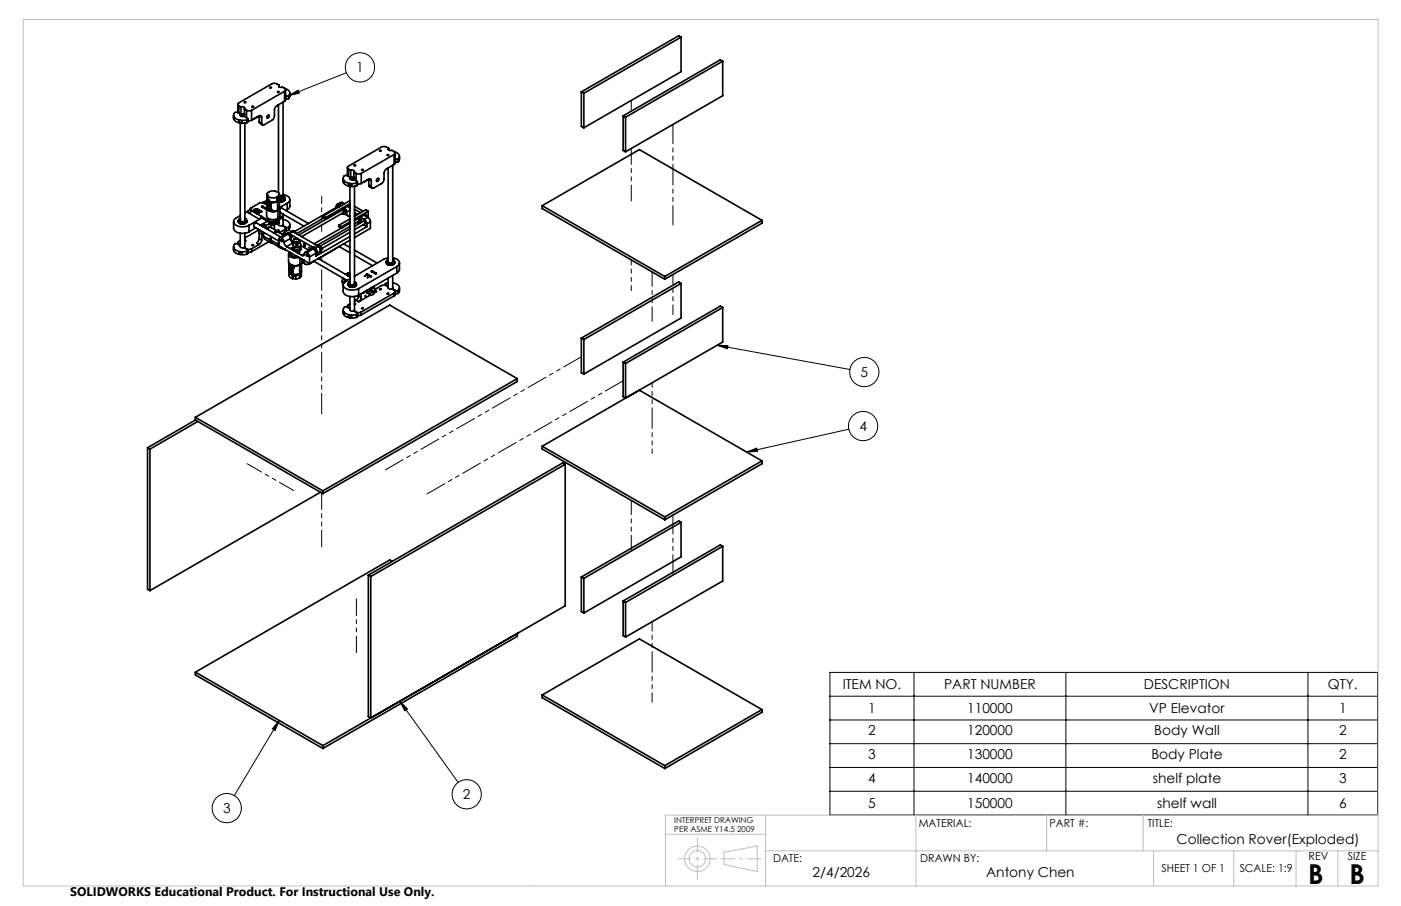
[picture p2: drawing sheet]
<svg xmlns="http://www.w3.org/2000/svg" width="432mm" height="279mm" viewBox="0 0 432 279" stroke-linecap="round" stroke-linejoin="round" font-family="sans-serif">
<g fill="none" stroke="#000" stroke-width=".51">
<path d="M209.9 11.5v10.6l-29.9 17.3M209.9 11.5l-29.9 17.3M209.9 11.5l-.7-.5-30 17.3M222.7 18.9l-.7-.4-29.9 17.2M222.7 18.9v10.6l-29.9 17.3M222.7 18.9l-29.9 17.3M72 35.5v.9a2.94 2.94 0 0 0 3.8 1.5l.3-.1M72 35.9l.2 .9zM73.3 32.2v2.5M73.6 32.6l.7 .4M73.6 32.6v2.3M73.7 37.2h.1a.45 .45 0 0 1 .6 0 .45 .45 0 0 1 0 .7 .5 .5 0 0 1-.6-.1 .5 .5 0 0 1-.1-.6z"/>
<path d="M74 38v29.9M74.2 35.2a.57 .57 0 0 0 .3 .8 .57 .57 0 0 0 .7-.2l1.2 .7-.3 .4M74.2 35.2l-1-.5a.99 .99 0 0 0-1.3 .7 .99 .99 0 0 0 .8 1.2l1.8 .5 1.6-.2M74.2 35.2v.1M74.3 35.2l-.3 .3M74.3 35.2h.1M74.3 33l.5-.1a.43 .43 0 0 1 .5 .1 .43 .43 0 0 1 0 .6M74.3 33v2.2M75.2 35.2h.1M75.2 35.2l-.5-.1a.45 .45 0 0 0-.6 .5 .45 .45 0 0 0 .7 .3l.4-.1M75.2 35.8h.1M75.3 33.6l.7 .4"/>
<path d="M75.3 33.6v2.3M75.3 35.7l-.1 .1M75.5 38v29.9M76 34l.6 .2 .9-.2M76 34v2.3M76.1 36.9v.9M76.4 36.6v.9l-.3 .3M77.5 37.1l-1.1 .1M77.5 34v3.1M78.3 36.7h.1M79.9 35.7a.48 .48 0 0 1 .5 0 .48 .48 0 0 1 .2 .5M79.9 37.6l.1 .4 .9 .5"/>
<path d="M79.9 35.7v1.9M79.9 35.7l-2.4 1.4M79.9 35.7l.7 .5M79.9 37.6l.7 .4M79.9 35.7l-1.6 1M80.6 36.2v1.8M82.6 35.5a.46 .46 0 0 1 .5 .5 .46 .46 0 0 1-.5 .4 .46 .46 0 0 1-.5-.4 .46 .46 0 0 1 .5-.5zM85.8 32.3v27.1M86 26.3a.57 .57 0 0 0 .2 .7 .57 .57 0 0 0 .8-.2l.7 .4a.49 .49 0 0 1 .3 .5 .49 .49 0 0 1-.3 .5M86 26.3l-1-.6-1.3 .2-10.1 5.8a.49 .49 0 0 0-.3 .5 .49 .49 0 0 0 .3 .4M86 26.3v.5M87.2 31.5v29.7l-.5 .4"/>
<path d="M87.7 31.2l-2.3 1.4-.6 .6-.2 .5-.1 2.4-.4 .8-2.6 1.6a.49 .49 0 0 1-.6 0 .49 .49 0 0 1-.3-.5M87.7 28.2l-10.2 5.8M87.7 28.2v3M87.7 27.3h.1a1.39 1.39 0 0 1 1.3 .7 1.39 1.39 0 0 1-.1 1.5M88 27.7v3.1l-.3 .4M88 29.5l.1 .1M88 30.4l.1 .1M88.1 29.6v.9M89 29.5l-.9 .1M89 30.4l-.9 .1M89 29.5v.9M89.3 28.7v1.1l-.3 .6"/>
<path d="M179.2 28.3v10.7l.8 .4M179.2 28.3l.8 .5M180 28.8v10.6M192.1 35.7v10.7l.7 .4M192.1 35.7l.7 .5M192.8 36.2v10.6M82.3 59.9l.2 .3a.6 .6 0 0 0 .8 .7l1.3 .1 .8-.2M82.3 59.9v4.2a2.26 2.26 0 0 0 3.2 .7M82.4 59.9l.1 1.7M84.8 58.9a2.04 2.04 0 0 0-2.5 1M84.8 58.9v.1a1.33 1.33 0 0 1 1.2 1.2v.1M84.8 58.9v.1"/>
<path d="M86.1 59.9v.9M105.8 55v.9a2.89 2.89 0 0 0 3.8 1.5l.3-.1M105.8 55.4l.1 .9zM107.1 51.7v2.5M107.4 52.1l.7 .4M107.4 52.1v2.3M107.5 56.7a.45 .45 0 0 1 .7 0 .45 .45 0 0 1-.2 .7l-.6-.3zM107.8 57.5v30M108 54.8l-1-.6a1.01 1.01 0 0 0-1.3 .6 1.01 1.01 0 0 0 .8 1.3l1.7 .5 1.7-.2M108 54.8a.48 .48 0 0 0 .1 .6 .48 .48 0 0 0 .6 0l.3-.1M108.1 54.8h.1M108.1 54.8a.43 .43 0 0 0-.1 .5 .43 .43 0 0 0 .6 .1l.5-.2"/>
<path d="M108.1 54.8h.9M108.1 54.8l-.3 .2M108.1 52.5l.5-.1a.43 .43 0 0 1 .5 .2 .43 .43 0 0 1 0 .5M108.1 52.5v2.2M108.4 54.9a.25 .25 0 0 1 .3-.1 .25 .25 0 0 1 .1 .3h-.4zM109 55.3l1.1 .7-.2 .4M109 54.8h.1M109.1 55.3l-.1 .1M109.1 53.1l.6 .4M109.1 53.1v2.3M109.3 57.5v30M109.7 53.5l.9 .2 .7-.2"/>
<path d="M109.7 53.5v2.3M109.9 56.4v.9M110.2 56.1v1l-.3 .2M111.3 56.6l-1.1 .1M111.3 53.5v3.1M113.7 55.2a.47 .47 0 0 1 .5 0 .47 .47 0 0 1 .2 .5M113.7 57l.2 .6 .8 .4M113.7 55.2l-2.4 1.4M113.7 55.2l.7 .5M113.7 57l.7 .5M113.7 55.2v1.8M113.7 55.2l-1.7 1"/>
<path d="M114.4 55.7v1.8M116.3 55.1a.36 .36 0 0 1 .6 .1 .36 .36 0 0 1-.3 .5l-.1 .1a.28 .28 0 0 1-.4 .2 .28 .28 0 0 1-.1-.4zM119.6 51.8v28.8M119.8 45.8l-1.1-.6-1.2 .2-10.1 5.8a.47 .47 0 0 0-.3 .5 .47 .47 0 0 0 .3 .4M119.8 45.8a.48 .48 0 0 0 0 .6 .48 .48 0 0 0 .7 0h.3l.7 .3a.47 .47 0 0 1 .3 .5 .47 .47 0 0 1-.3 .5M119.8 45.8v.5M121 51v29.8M121.5 50.7l-2.8 1.8-.3 .9-.1 2.2-.4 .8-2.7 1.6a.47 .47 0 0 1-.5 0 .47 .47 0 0 1-.3-.5M121.5 47.7l-10.2 5.8M121.5 47.7v3M121.5 46.7l.1 .1a1.39 1.39 0 0 1 1.3 .7 1.39 1.39 0 0 1-.1 1.5M121.8 47.2v3.1l-.3 .4"/>
<path d="M121.8 49l.1 .1M121.8 49.9l.1 .1M121.9 49.1v.9M122.8 49l-.9 .1M122.8 49.9l-.9 .1M122.8 49v.9M123.1 48.2v1.2l-.3 .5M72 68.4v2a3.1 3.1 0 0 0 4.2 1.4l.5-.3M72 76.1v.9a2.71 2.71 0 0 0 3.5 1.5l.6-.1M72 76.4l.2 1zM73.3 74.9v.3M73.4 68.3l.6 .7"/>
<path d="M73.5 68a.59 .59 0 0 0 .5 .9M73.5 67.9a1.32 1.32 0 0 0 1.1 1.1 1.32 1.32 0 0 0 1.4-.7v-.4M73.6 75.4l.4 .2M73.6 75.4v.1M73.7 77.8a.46 .46 0 0 1 .6-.1 .46 .46 0 0 1 .1 .7 .49 .49 0 0 1-.6-.1 .49 .49 0 0 1-.1-.5zM73.9 67.5h.1M73.9 67.5a.66 .66 0 0 0-.3 .8 .66 .66 0 0 0 .8 .4h.7a.67 .67 0 0 0 .8-.4 .67 .67 0 0 0-.3-.8M74 66.5l-1.2 .7a1.32 1.32 0 0 0-.8 1.5 1.32 1.32 0 0 0 1.3 1l1.6 .3 1.8-.5M74 71.9v4.2l.4 .3h.8l1 .5 .2 .3-.3 .3M74 75.7l-.8-.5a.99 .99 0 0 0-1.3 .7 .99 .99 0 0 0 .8 1.2l2.1 .6 1.3-.2M74 74.2l-.4 .2a.49 .49 0 0 0-.3 .5 .49 .49 0 0 0 .3 .5M74 67.4a.61 .61 0 0 0-.4 .7 .61 .61 0 0 0 .7 .5h.4a.83 .83 0 0 0 .9-.1 .83 .83 0 0 0 .2-.9l-.3-.2"/>
<path d="M74 67.8v.2M74 68.9v.1M74 68.8v.1M75.3 76.3v.1M75.3 76.3l.7 .4M75.5 71.9l-.2 4.4M75.5 74.1l.3 .1-.3 .2M75.5 67.8a.74 .74 0 0 1-.7 .6 .74 .74 0 0 1-.8-.4M75.6 67.5h.1M75.6 68.8l-.7 .2-.9-.1M76 76.7l.6 .2 .9-.2M76 68v.3"/>
<path d="M76 76.7v.1M76.1 68.3l-.6 .6h-1.5M76.1 77.5v.9M76.3 65.2l.5 .6M76.3 65.2l-.8 .5M76.4 77.2v.9l-.3 .3M76.7 69.5v2M76.8 65.8l3.2 1.8M77.3 64.2h.1M77.3 64.2l-1 1M77.5 64.9l-.7 .9M77.5 64.9l3.1 1.9"/>
<path d="M77.5 77.6l-1.1 .2M77.5 76.7v.9M77.6 75.6l.4-.1 .2 .2-.3 .1zM78.2 64.7l.2 .7M78.4 64.9l.8 .5M78.4 64.9v.5M78.4 65.4l.3 .1M78.6 64.7l.2 .1zM78.7 65.5l.5 .3M78.8 65.4l-.1 .1M78.8 70.3l-2.1 1.2M79 64.6l.9 .5a.4 .4 0 0 1-.3 .4 .4 .4 0 0 1-.4-.1"/>
<path d="M79 64.6h-.7l.1 .3M79.2 65.4v.4M79.4 70.6l.4 .6M79.4 64.5l-.3 .1M79.4 64.5l1.2 .7M79.4 64.5v.3M79.6 70.7l.4 .5M79.6 71l-4.1 2.4M79.9 73.6l-.2 .7-.6 .6 .8 .5M79.9 71.8v1.8M79.9 71.8l.7 .4M79.9 75.4l-2.4 1.3"/>
<path d="M79.9 73.6l.7 .4M80 67.6l-3.3 1.9M80.1 71l-.2 .8M80.6 65.2l-.2 .2-.5-.2-.1 .6h-.6M80.6 65.2v.2M80.6 66.8l-.6 .8M80.6 74l-.1 .6-.6 .8M80.6 66.8v.4l2.4 1.4M80.6 72.2v1.8M80.6 66.8l2.4 1.3M80.9 69.8a.8 .8 0 0 1 1.1-.2h-.4l-.5 .4M80.9 71.4l-.3 .8"/>
<path d="M81 63.6l-.4 .1 1.6 .8M81 63.6l1.2 .7M81 63.6v.4M81 69l.3 .5-.5-.2-.5 .2M81 69h.1M81.1 62.4l1 .4M81.1 62.4l-.2 .1M81.2 72.8l.4 1 2.1 1.2M81.2 72.8l2.1 1.2M81.4 71.8l-.2 1M82.1 62.8l-.4 .1M82.1 62.8h.2"/>
<path d="M82.2 64.1v2.4a2.35 2.35 0 0 0 3.5 .9M82.2 70.6a1.24 1.24 0 0 1 1.4-.4l2.1 1.2M82.3 64.1a2.27 2.27 0 0 0 3.2 .8M82.3 63.1l-1.2-.6h-.9l-2.7 1.5a.49 .49 0 0 0-.3 .5 .49 .49 0 0 0 .3 .4M82.3 63.7a1.27 1.27 0 0 0 1.4 1.6l2-.3M82.3 61.8l-1.2 .6M82.3 61.1a1.8 1.8 0 0 0 2.8 1.2l.4-.2a2.2 2.2 0 0 1-3.2-.8zM82.3 61.5h.1M82.4 61.5h.1M82.4 63.5l.1 .2M82.4 63.5v-1.5l1.1 .7v1.5M82.4 64v.1"/>
<path d="M82.4 64.1v.1M82.4 64.1h.1M82.4 63.5h.1M82.4 64h.1M82.4 64.2h.1M82.4 60.7l.1 .6M82.4 63.9v.1M82.4 60.8l.1 .3M82.4 63.9h.1M82.4 63.7v.1M82.4 63.7v.4M82.4 68.2l-2.1 1.3"/>
<path d="M82.4 63.7l.1 .2M82.4 63.7h.1M82.4 63.7v.3M82.4 64.2v.1M82.4 64.3h.1M82.4 63.8l.1 .1M82.4 63.8h.1M82.4 64.2l.1 .1M82.5 61.6h.1M82.5 62.8l.1 .4M82.5 62.8h.2M82.5 64.2l-.1 .1"/>
<path d="M82.5 64.2v.1M82.5 64.3h.1M82.5 61.3h.1M82.5 63.9h.1M82.5 64.2h.1M82.5 61.7l1.3 .6 1.5-.2M82.5 61.7h.1M82.5 63.9l-.1 .1M82.5 64.1h.1M82.5 64.1l.1 .2M82.5 64.3v.1M82.5 64.4h.1"/>
<path d="M82.5 64h.1M82.5 61.6v.1M82.5 63.7h.2M82.5 64.4l.1 .1M82.5 64.3l.1 .1M82.5 63.7h.1M82.6 64.1h.1M82.6 64.3v.2M82.6 64.3h.1M82.6 64.1v.1M82.6 64.2h.1M82.6 63.2l.2 .1-.1 .4"/>
<path d="M82.6 64l-.1 .1M82.6 64l.1 .2M82.6 64.5h.1M82.6 63.2h.1M82.6 64.1l.1 .1M82.7 64.4h.1M82.7 64.6h.1M82.7 63.7h.1M82.7 64.2h.1M82.7 64.2h-.1M82.7 64.5v.1M82.7 64.5h.1"/>
<path d="M82.7 64.4v.2M82.7 64.2l-.1 .1M82.7 64.4v.1M82.7 62.5v.3M82.7 62.5l.2 .4M82.7 64.3l.1 .1M82.7 64.3l.1-.3v.6M82.7 64.5l.1 .1M82.7 62.5h.1M82.8 64.5h.1M82.8 64.5v.1M82.8 64.5h-.1"/>
<path d="M82.8 64.6h.1M82.8 64.3l.3 .1M82.8 64.3h.1M82.8 64.3l.2 .2M82.9 64.6v.1M82.9 64.2v.1M82.9 64.3l.1 .2M82.9 64.6h.1M82.9 64.3h-.2M82.9 64.3l.1 .1M82.9 64.3h.1M82.9 62.9l.4 .2"/>
<path d="M82.9 62.9h.1M82.9 74.5l-5.4 3.1M83 63.9l.2 .2M83 64.6h.1M83 64.7h.1M83 63.9h.1M83 64.5h.1M83 64.3v.1M83 64.4h.1M83 64.3h-.1M83 64.3h.1M83 64.6v.1"/>
<path d="M83 68.6l.6 .2 1-.2M83 68.1l.8 .2 .8-.2M83 69l.5-.1 .8 .5M83 68.1v.5M83 69l-1.7 1M83 69l.8 .5M83.1 64.4l-.1 .1M83.1 64.4h.1M83.1 64.6v.1M83.1 64.7h.1M83.1 64.6h.1M83.1 64.6v-.4l.1 .4"/>
<path d="M83.1 64.8h.1M83.1 64.7v.1M83.2 64.7h.1M83.2 63.5l-.3-.2 .1 .6M83.2 64.7v.1M83.2 64.8h.1M83.2 63.5h.1M83.2 64.1l.3 .1M83.2 64.8h.3M83.2 64.1h.1M83.3 64.5l.1 .1M83.3 64.8h.1"/>
<path d="M83.3 64.5h.1M83.3 74a.87 .87 0 0 0 .8 1M83.3 64.7h.1M83.3 63.1h-.3l.2 .4M83.3 63.1h.1M83.3 64.7v.1M83.3 64.7l.1 .1M83.4 64.8h-.1M83.4 64.8h.1M83.4 74l.1 .6 .4 .3M83.4 64.6h.1M83.4 74h.1"/>
<path d="M83.4 64.6l.1-.2-.1 .2M83.4 74l.4 .9M83.4 74l2.4 1.4M83.5 64.8h.1M83.5 64.9h.1M83.5 64.8v.1M83.5 73l-.2 1M83.5 68.8l-.5 .2M83.6 73l-.2 1M83.8 69.5a.49 .49 0 0 1 .6-.1 .49 .49 0 0 1 .2 .6v.8M83.8 69.5l-1.7 1M83.8 74.9l2.3 1.3"/>
<path d="M84.6 68.1v.5M85.3 62.1h.1M85.4 62h-.1M85.4 62h.1M85.4 61.7h.1M85.4 60.8l-.1 1.3M85.5 61.6l-.1 .1M85.5 61.6v3.2M85.5 64.8v.1M85.6 68a.88 .88 0 0 1-1.3 .7M85.7 61.7h.1M85.7 62.1h-.2"/>
<path d="M85.7 65v2.4M85.7 71.5h-.5l-.8 .4M85.7 61.9h.1M85.7 61.6v.3M85.7 71.5h.1M85.8 75.4l.1 .6 .5 .3M85.8 71.5l1.7 1M85.8 67.9a.81 .81 0 0 1-.2 .9 .81 .81 0 0 1-.9 .2l-.8-.2M85.8 61.9l-.1 .1M85.8 75.4l.4 .8M85.8 61.9h.1M85.8 75.4h.1"/>
<path d="M85.8 68.9h.1M85.8 68.8h.1M85.8 61.9v-.4l-.1 .6M85.8 68.8l.2 .7 1 .1 .7 .4a.49 .49 0 0 1 .3 .4 .49 .49 0 0 1-.3 .5M85.8 67.8v.1M85.9 60.3l-.5 .5M85.9 61.2l-.5 .4M85.9 61.2l-.4 .4M85.9 60.3v.9M85.9 60.3h.1M85.9 75.4l.3 .8M85.9 75.4l.1 .4"/>
<path d="M85.9 75.4l.1 .1M86 68.3a1.35 1.35 0 0 1-1.1 .9 1.35 1.35 0 0 1-1.3-.4M86 61.5h.1M86 75l-.1 .4M86 74.5l-.2 .9M86 74.9l-.1 .5M86 75.8l.2 .4M86 60.3v1.2M86 75.8l1.8 1.1M86 71.7a1.08 1.08 0 0 0-1.7 .1M86.1 61.3l-.3 .6M86.1 60.8l-.1 .7"/>
<path d="M86.1 60.8h.7M86.1 60.4h.6M86.1 64l-.1 .4-.5 .5M86.1 61.2l-.1 .5-.5 .4M86.1 63.7a.89 .89 0 0 1-.4 1.3M86.1 64l-.1 .5-.5 .3M86.1 61.5l.6 .1M86.1 61.3v2.7M86.2 76.2l.4 .2M86.3 64.6l.6-.4 8.2 4.7M86.3 65.4l.7 .5a.49 .49 0 0 1 .3 .4 .49 .49 0 0 1-.3 .5M86.3 64.1v2.4l-.6 .9"/>
<path d="M86.3 76.2v.1M86.3 76.2h.1M86.3 76.3h.1M86.3 76.3l1 .5M86.3 76.3l.2 .1M86.5 73.1l-7.5-4.4-.7 .5 .1 .8 7.6 4.4-.2 1M86.5 76.4l.2 .1M86.5 76.4h.1M86.7 60.4l-.6 .1h.6M86.7 60.4h.1M86.7 73.3a.47 .47 0 0 0-.5 0 .47 .47 0 0 0-.2 .5v2M86.7 73.3l.6 .6 .2 .8"/>
<path d="M86.7 60.5v.1M86.8 60.6v.1M86.8 60.7h.1M86.8 60.6h-.7M86.8 60.7h-.7M86.8 60.8h.1M86.9 60.8v.1M86.9 60.8l-.8 .1M86.9 60.9v.2M86.9 60.9l-.9 .1M86.9 61.1l-.8 .1-.1 .3M86.9 61.1h.1"/>
<path d="M87 66.8l-2.4 1.3M87 66.8v.4M87 67.2l-2.4 1.4M87 76.4l.3 .4M87 65.9l6.7 3.8M87.1 69.5l1 .6M87.1 69.5v.1M87.2 60l.8 .2a1.3 1.3 0 0 1 1.3 1 1.3 1.3 0 0 1-.8 1.5M87.2 66.9l-.1 2.6M87.2 67.7l.3 .1a1.53 1.53 0 0 1 1.6 2l-.1 .2M87.2 60.6a.61 .61 0 0 1 .5 .7 .61 .61 0 0 1-.7 .5h-.9h.7a.67 .67 0 0 0 .9-.3 .67 .67 0 0 0-.3-.9M87.2 61l-.1 .4-.4 .2"/>
<path d="M87.2 66v.2M87.3 66.3l-.1 .6-.2 .3M87.3 76.7l.5 .2M87.3 76.8h.2M87.3 76.7v.1M87.4 60.6h.1M87.4 61.9l-1.3 .3M87.5 74.7l.2 .6 .6 .8M87.7 70.9v.9M87.7 70.9l-1.6 .9M87.7 71.8l-.8 .4M87.7 76.9l.2 .1"/>
<path d="M87.8 61.2v.3M87.8 61.5a1.25 1.25 0 0 1-1.7 .6M87.8 61.1v.4M87.8 61.5h.1M87.8 61.5l-.5 .6-1.2 .1M87.8 76.9l1.5 .9M88 70.4v.9l-.3 .5M88 71h.1M88.1 70.1v.9M88.3 76.1l4.7 2.7M88.5 72.1a1.01 1.01 0 0 1 1.1 .5 1.01 1.01 0 0 1-.1 1.1M88.5 62.7l-2.3 1.3"/>
<path d="M88.5 62.7v2M88.5 64.7l-.4 .2M88.6 72a1.09 1.09 0 0 1 1 .5 1.09 1.09 0 0 1 0 1.2l.1-.6-.2-.5-.4-.4-.5-.1M88.6 72.1h.1M88.7 72.2l.6 .6 .2 .8M88.7 72.2l-.5-.1-2 1.2M88.7 72.2l-2 1.1M88.9 78.4v2.4a2.41 2.41 0 0 0 3.5 .8M89 70l-.9 .1M89 70.9l-.9 .1M89 70v.9M89.1 72l.6 .6 .2 .6"/>
<path d="M89.2 78.6l.3 .1zM89.2 78.6v.1M89.3 77.8a.98 .98 0 0 0-.2 1 .98 .98 0 0 0 .9 .6l1.1 .2 1-.2M89.3 77.8l2.8 1.6M89.3 61.6v2.3l-.8 .8M89.3 69.3v1.1l-.3 .5M89.4 72.2l7 4.1M89.5 73.6l.1 .6 .7 .7-2 1.2M89.5 73.6l-2 1.1M89.5 73.9l1.6 .9M89.6 79.1h.1M89.6 79.1h.4"/>
<path d="M89.6 79v.1M89.7 76.5h.2zM89.7 79.1h.1M89.7 79.2h.1M89.7 79.1h.2M89.7 79.1v.1M89.7 71.4h.5M89.7 78a.97 .97 0 0 0 .4 1.1 .97 .97 0 0 0 1 .1l.5-.1M89.7 71.4l-.9 .5M89.8 71.3l.7 .2M89.8 71.3h.3l.6 .3-.4-.2M89.8 79.1l-.1 .1"/>
<path d="M89.8 79.2h.1M89.9 78.1l-.2 .6M89.9 79.1h.1M89.9 79.1l-.1 .1M90 71.3l.4 .2M90.1 71.3l.5-.1 .6 .8-.5-.7M90.2 71.4l7.9 4.6M90.2 71.4l-1 .6M90.3 75.5a1.36 1.36 0 0 0 1.2 .9 1.36 1.36 0 0 0 1.3-.7M90.3 76.6a1.28 1.28 0 0 0 1.2 .9 1.28 1.28 0 0 0 1.3-.9M90.4 75.2a1.4 1.4 0 0 1 2.3 .4 1.33 1.33 0 0 1-1.2 .6 1.33 1.33 0 0 1-1.2-.9zM90.5 79.3v.1"/>
<path d="M90.6 76.1v.1a.7 .7 0 0 0-.1 .9 .7 .7 0 0 0 .9 .2h.4a.68 .68 0 0 0 .8-.3 .68 .68 0 0 0-.1-.8h-.1a.95 .95 0 0 1-.6 .9 .95 .95 0 0 1-1.1-.4v-.5M90.7 71.3h.1M91.3 75.4l.4-.1 .2 .2-.4 .2zM91.4 74.8l.1-.3 .1 .3M92.1 79.4l1.4 .8M92.1 74.4h.3l.1 .6M92.1 74.4v.5M92.3 74.3l-.2 .1M92.4 79.6v2M92.5 74.6l-.4 .2M92.7 76.9v.1M92.7 75.8l2.5 1.4"/>
<path d="M92.8 75.5v.2M93.7 75.2l.3 .2v.6l-.3-.3M93.7 75.2v.5M93.8 78.3a.49 .49 0 0 1-.2 .5 .49 .49 0 0 1-.6 0M93.8 78.3l-.8 .5M93.9 75.2h-.2M94 75.5l-.3 .2M94.4 78.5l.3 .1 .1 .4-.4-.1zM94.6 77.9a.48 .48 0 0 0-.5-.1 .48 .48 0 0 0-.3 .5M94.6 77.9l.6 .6 .2 .7M95.4 79.2v2.1M96.3 76.5v.2"/>
<path d="M96.3 76.4h.1M96.3 76.5h.1M96.3 76.4v.1M96.4 76.3l-.1 .1M96.4 76.3h.1M96.4 76.7h.1M96.4 76.7a1.03 1.03 0 0 1 1 1.5M96.6 76.7l.6 .8 .2 .6M96.6 76.7l-.5-.1-2 1.2M96.6 76.3h-.2M96.6 76.3h.1M96.6 76.7l-2 1.2"/>
<path d="M96.6 76.3v.3M96.6 76.6l-.1 .1M96.6 76.4h-.2l.2 .1M96.6 76.3h.2M96.6 76.6h.1M96.6 76.2l-.2 .1M96.6 76.2h.1M96.6 76.3l.1 .3M96.6 76.2v.1M96.6 76.6v.1M96.7 76.2l.2 .1M96.7 76.6h.1"/>
<path d="M96.7 76.4l.1 .2zM96.7 76.6h-.1M96.7 76.5l-.1 .1M96.7 76.6l.1 .1M96.7 76.4l.1 .1M96.8 76.6l.6 .6M96.8 76.7h.1M96.8 76.6v.1M96.8 76.3l.1 .2M96.8 76.3h.1M96.8 76.3l.1 .1M96.8 76.5v.1"/>
<path d="M96.9 76.3l.1 .1M96.9 76.5l.1 .1M96.9 76.3h-.1M96.9 76.4v.1M96.9 76.4l.1 .2M97 76.6l.1 .2M97 76.6h.1M97 76.6l.1 .1M97 76.4h.1M97 76.4v.1M97 76.4h-.1M97 76.5l.2 .2"/>
<path d="M97 76.5h.1M97 76.5v.1M97.1 76.8l.5 1-.2 .5M97.1 76.8h.1M97.1 76.7l.3 .3a.9 .9 0 0 1 .1 1.3v-.1M97.2 76.7l.4 .6-.1 .9M97.2 76.7l.5 1.1M97.2 76.7h-.1M97.4 78.1l-2 1.1M97.5 75.6h.1M97.6 75.6h.1M97.6 75.6h-.1"/>
<path d="M97.6 75.7h.1M97.7 75.7h.1M97.7 75.6h-.1M97.7 75.6h.1M97.8 75.6h-.3M97.8 75.6l.2 .1M97.8 75.6h.1M97.8 75.6h.3M97.8 75.6h-.2M97.8 75.6l.1 .2M97.9 75.8h.1M98 75.7v.1"/>
<path d="M98 75.7l.1 .1M98 75.7h.1M98 75.8h.1M98.1 75.6l.1 .1M98.1 79.7l9.7 5.7M98.1 75.6l-.1 .1M98.1 75.8h.1M98.1 76l.7 .9-.2 .7M98.1 75.8v.1M98.1 76l-1.1 .6M98.1 75.9l.1 .1M98.1 75.9h.1"/>
<path d="M98.1 75.9l.2 .2M98.2 75.7h.1M98.2 75.7a1 1 0 0 1 .6 1.7M98.2 75.7v.1M98.2 75.7l-.1 .1M98.2 75.8l.2 .2M98.2 75.8h.1M98.2 75.8l-.1 .1M98.3 76.1l.5 .8-.1 .7M98.4 76l.4 .8-.1 .8M98.4 76h.1M98.4 76l.5 1.1"/>
<path d="M98.5 75.8h.1M98.5 75.8l.5 .5 .1 .6M98.6 77.6l-1.1 .6M98.7 77.6h-.1M99.1 76.9h.1M99.6 66.6l.8 .5M99.6 66.6v.5l.8 .5M99.8 67.2l-8.4 4.9M100.4 67.1v.5M103.9 76.3l-5.8 3.5M104.4 63.7h.1M104.4 63.1a.48 .48 0 0 0-.5 0 .48 .48 0 0 0-.3 .5v.4"/>
<path d="M104.4 63.7l-13.6 7.7M104.4 63.1l.7 .4M104.5 69.5l.8 .4M104.5 69.5v.4l.8 .5M104.5 76l3.3 1.9M104.7 65.1h.1M105 64.9v.1M105.2 70.3l-8.4 4.9M105.3 64.8h.3l.3 .6M105.3 69.9v.5M105.4 64.8l-13.3 7.7M105.4 65.8a.49 .49 0 0 0 .8 0 .49 .49 0 0 0-.2-.7l-.4-.6 .5 .5a.51 .51 0 0 1 .2 .7 .51 .51 0 0 1-.7 .2"/>
<path d="M105.5 62.5l-.5-.1-1.1 .7M105.5 62.5l-1.1 .6M105.5 62.5l.7 .4M105.6 65.9h.1M105.9 65.4l-12.9 7.6M105.9 65.4l-.2 .2M105.9 75.2l1.9 1.1M106 64.3l.4 .5a.69 .69 0 0 1-.4 1.1M106 64.3l.5 .5a.72 .72 0 0 1-.2 1.1M106.1 64.3l.4 .5a.69 .69 0 0 1-.1 1.1M106.2 65.9h.1M106.2 66h.1"/>
<path d="M106.2 64.2l.6 1.2M106.3 66h.1M106.3 66.1h.1M106.3 66l-.1 .1M106.3 65.9h.1M106.3 65.9v.1M106.3 66l1.3 .7M106.3 66v.1M106.4 65.9l-.1 .1M106.4 65.9h-.1M106.7 65.3l-.5-1.1 .5 .9-.3 .8M106.8 65.4l.2 .8 .6 .5"/>
<path d="M107.3 63.6l.5 .9M107.4 63.6l.4 .7zM107.4 63.6h.1M107.6 63.4l.2 .2zM107.8 69.8l-9.9 5.8M107.8 70.6l-9.1 5.3M107.8 71.6l-8.7 5.1M107.8 68.9l-2.5 1.5M107.8 68.4l-2.5 1.5M107.8 67.5l-3.3 2M107.8 62.8l-7.4 4.3M107.8 63.3l-7.4 4.3"/>
<path d="M107.8 61.9l-8.2 4.7M107.8 74.1l-12.4 7.2M107.8 73l-10.4 6v-.9M107.8 66.6l-.2 .1M107.8 64.8l-1 .6M109.3 63.6l.1 .1M109.3 69.8l2.8-1.6 .4 .3v.5l-3.2 1.8M109.3 78.7l5.5 3.3M109.3 77.1l6.9 4M109.3 64.5l1.9 1.1M109.3 65.6l.9 .5M109.3 66.5l.2 .1"/>
<path d="M109.4 63.7l2.5 1.5M109.4 63.7l-.1 .1M110.2 67.5l.4 .6M110.5 67.3l.4 1M110.6 68.1l-1.3 .9M110.6 68.1l-.2 .2M110.8 67.1l.3 .5a.72 .72 0 0 1-.4 1.1M110.8 68.6l.3 .2M110.9 67.1l.3 .6a.57 .57 0 0 1 .1 .6 .57 .57 0 0 1-.5 .3 .79 .79 0 0 0 .6-.7 .79 .79 0 0 0-.5-.8zM110.9 68.3a.39 .39 0 0 1-.3 .4 .39 .39 0 0 1-.5-.2M110.9 68.3a.38 .38 0 0 1-.2 .4 .38 .38 0 0 1-.4-.1M111.1 67l1.2 .7"/>
<path d="M111.4 68.1l-.5-1 .5 .7-.3 .8M111.9 65.2l-2.6 1.5M111.9 65.2l.8-.5 .8 .5M111.9 69.3l1.2 .6M112.2 66.4l1.2 .6M112.3 68.2h.1M112.3 67.7l.6 .6 .2 .7M112.3 68.2l.3 .6M112.4 66.2l.3 .4M112.6 68.8h.1M112.7 66.6v-.6l-3.4 2.1M113.1 69.9l-3.8 2.2"/>
<path d="M113.1 69v.9M113.4 67l.7 .8 .1 .6M113.4 67l-1.1 .7M113.5 66.6l-.2 .4M113.5 65.2v1.4M113.5 65.2l-4.2 2.4M113.5 66.6l-.4 .3M114.2 68.4v2l-4.9 2.9M114.2 68.4l-1.1 .6M119.6 79.5l-1.2 .4-9.1 5.3M121 79.5h.1a1.7 1.7 0 0 1 1.9 2l-.7 .7M167.1 63.4l37.8 21.9"/>
<path d="M167.1 63.4v.9l37.8 21.8M167.1 63.4l30-17.3 37.7 21.8M234.8 67.9v.9l-29.9 17.3M234.8 67.9l-29.9 17.4M89.1 81.2v2.4a2.26 2.26 0 0 0 3.3 .7M89.1 83.8l.4 .6 .6 .3M89.1 83.8v1.1a1.15 1.15 0 0 0 1.1 1M89.2 81.8l.1 .1M89.2 81.9v.1M89.2 81.5v.1M89.2 81.6h.1M89.2 81.5h.1"/>
<path d="M89.2 83.7l1.1 .6M89.2 81.8h.1M89.2 81.9h.1M89.2 83.7h.1M89.2 81.8v.1M89.2 81.7v.1M89.2 81.8l.1 .2M89.3 81.6h.1M89.3 82h.1M89.3 81.6v.1M89.3 81.7h.1M89.3 81.9h.1"/>
<path d="M89.3 83.3l.4 .7M89.3 83.3h.1M89.3 82.2l.1 .1M89.3 82.2h.1M89.3 81.7h.2M89.4 83l-.1 .3M89.4 83l.1 .2v-.6l-.3-.4v1.5M89.4 81.7h-.1M89.4 81.7h.1M89.4 83h.1M89.4 81.7v.6M89.4 81.9l-.1 .3"/>
<path d="M89.4 82.1l.2 .1M89.4 82.1h.1M89.4 82.1l.1 .1M89.4 81.8h.1M89.5 81.8h.1M89.4 81.7l.1 .1M89.4 82v.1M89.5 81.7v.1M89.5 82.1v.1M89.5 82.2l.1 .1M89.5 82.1l.1 .1M89.5 82.1h.1"/>
<path d="M89.5 82.2h.1M89.5 81.8v.1M89.5 81.8l.1 .1M89.6 81.9h.1M89.6 81.8v.1M89.6 82.2h.1M89.6 82.2h-.1M89.6 82h.1M89.6 81.6l1.2 .4 1.6-.3M89.6 82.1l.1 .4zM89.6 81.9v.1M89.6 81.9l.1 .1"/>
<path d="M89.6 82.5h.1M89.6 83.3h.1M89.7 81.9h.1M89.7 82.7l.6 .1v1.5l-1.1-.6M89.7 82.7l-.1 .6M89.7 82h.1M89.7 81.9v.1M89.7 82.3l.3 .1M89.7 82.3h.1M89.7 82.3l.2 .1M89.7 82l.1 .1M89.7 84h.1"/>
<path d="M89.7 82.3h.2M89.8 82h.1M89.8 82.1h.1M89.8 82.3l.1 .1M89.8 82.2v.1M89.8 83.5l.3 .2M89.8 81.9h.1M89.8 83.5h.1M89.8 81.9v.2M89.8 82h-.2M89.9 82.3h.1M89.9 82h.1"/>
<path d="M89.9 83.2l-.3 .1M89.9 82.4h.1M89.9 82.3h-.1M89.9 83.2h.1M89.9 83.2l-.1 .3M89.9 82v.1M89.9 82.1h.1M90 82v.1M90 82l-.1 .1M90 82h.1M90 82.3l-.1 .1M90 82.1h.1"/>
<path d="M90 82.5h.1M90 82.5l.2 .2M90 82.4h-.1M90 82.4h.1M90 82.1v.1M90.1 82.2h.1M90.1 82.1v.1M90.1 82.4l-.1 .1M90.1 83.7h-.3l-.1 .3M90.1 82.1h.1M90.1 82.5h.1M90.1 82.5l.1 .1"/>
<path d="M90.1 83.7h.1M90.1 84.7l.1 1.2M90.1 84.7l.1 .1M90.1 84.7h.1M90.1 82.1l.1 .1M90.2 82.4l-.2 .1M90.2 82.7h.1M90.2 82.1l-.1 .1M90.2 82.1v.1M90.2 82.2h.1M90.2 82.1h.1M90.2 82.1h-.1"/>
<path d="M90.2 82.5h-.1M90.2 82.5h.1M90.2 82.4h.1M90.2 82.6h.1M90.2 85.1l1 .1M90.2 85.9l1 .1M90.2 85.9h.1M90.2 82.6l.1-.3-.1 .4M90.2 82.1l.1 .1M90.3 82.1l-.1 .1M90.3 82.2h.1M90.3 82.1v.1"/>
<path d="M90.5 85h.3M90.6 84.6l-.1 .4M90.8 84.7v.3h-.3M90.8 84.8h-.2h.2M91.2 84.8h.1M91.2 84.8v1.2l1.1-.3M92.3 84.5l-1.1 .3M92.3 84.3v1.4M92.4 81.7h.1M92.4 81.7v2.6M92.4 81.6v.1M92.9 83.8l-.6 .7z"/>
<path d="M92.9 83.8v1.4l-.6 .5M92.9 81.2v2.4l-.5 .7M93 80.9l1.1 .6M93.5 80.2a1.19 1.19 0 0 0 .6 1.3 1.19 1.19 0 0 0 1.4-.2l1.2-.7M93.5 80.2l-.5-.3v1.1l-.6 .6M93.5 80.2h.1M93.5 80.2l1.9 1.1M96.7 80.5l10.3 6M105.4 86.8l.4 .8M105.4 86.8l.6 .4M105.5 86.8l.6 .3M105.5 86.8h-.1"/>
<path d="M105.6 86l-.1 .8M105.7 85.7l-.1 .3 1 .5M105.8 95.6v.9a3 3 0 0 0 4.1 1.4M105.8 96l.2 .9zM106.3 86.4l-.1 .6M106.3 86.4l.3 .1M106.3 86.4h.1M106.4 86.8v.1M106.5 84.6l.1-.1 1.1 .6M106.6 86.5h.1M106.7 86.5h.1M106.9 86.4l-.1 .2"/>
<path d="M107 84.8h.1M107 84.8h-.1M107 84.8l.2 .2M107.1 94.4v.4M107.2 85h.1M107.2 85l.4 .2M107.3 87.5l.2 .7M107.4 84.3l-.7 .2M107.4 84.2l.4 .1M107.4 84.2v.1M107.4 84.3l.4 .3M107.4 84.2l.4 .3"/>
<path d="M107.4 94.9l.4 .2M107.4 94.9v.1M107.5 84.9l.1 .2M107.5 84.9h.1M107.5 88.2h.1M107.5 97.2a.46 .46 0 0 1 .7 0 .46 .46 0 0 1 0 .7 .47 .47 0 0 1-.6-.1 .47 .47 0 0 1-.1-.6zM107.6 85.2h.1M107.6 85.1h.1M107.6 85.1v.1M107.7 85.1l-.1 .1M107.7 85.1h.1M107.7 87l-.2 .1"/>
<path d="M107.8 86l-1.2 .7a1.3 1.3 0 0 0-.8 1.5 1.3 1.3 0 0 0 1.3 1l1.6 .3 1.8-.5M107.8 95.2l-.8-.5a.99 .99 0 0 0-1.3 .7 .99 .99 0 0 0 .8 1.2l1.7 .6 1.7-.2M107.8 91.4l.1 4.3 .4 .3 .7-.1 1 .5 .2 .3-.3 .3M107.8 85.1l-.1 .2M107.8 84.8h.1M107.8 84.7l-.3 .2M107.8 93.7l-.4 .2a.47 .47 0 0 0-.3 .5 .47 .47 0 0 0 .3 .5M107.8 86.9l-.3 .2M107.8 87.3a.77 .77 0 0 0 .7 .6 .77 .77 0 0 0 .8-.5M109.1 95.8v.1M109.1 95.8l.6 .4M109.3 91.4v4.2l-.2 .2"/>
<path d="M109.3 93.6l.3 .1-.3 .2M109.3 86.9a.63 .63 0 0 1 .4 .8 .63 .63 0 0 1-.8 .4h-.4a.76 .76 0 0 1-.9-.2 .76 .76 0 0 1-.1-.8M109.3 85.1v.1M109.3 87.3v.1M109.4 87h.1M109.4 87a.67 .67 0 0 1 .3 .8 .67 .67 0 0 1-.9 .4h-.4a.74 .74 0 0 1-.8-.2 .74 .74 0 0 1-.1-.9M109.7 92.6l-.4 .3M109.7 92.6l.8 .5M109.7 96.2l.6 .2 1-.2M109.7 96.2v.1M109.8 87.5a.93 .93 0 0 1-.4 .9 .93 .93 0 0 1-1 .1l-.9-.3M109.8 87.5a1.33 1.33 0 0 1-2.2 .7l-.3-.4"/>
<path d="M109.9 87.8a1.41 1.41 0 0 1-2.4 .4M109.9 97v.9M110.2 96.7v.9l-.3 .3M110.5 91.3l-.3 .9-.5 .4M110.5 89v2.3M110.5 91.3l.8 .4M111.3 91.7l-.2 .8-.6 .6M111.3 90.6v1.1M111.3 97.1l-1.1 .2M111.3 96.2v.9M112.4 85.1l.2 .1zM112.6 91.1v.3z"/>
<path d="M112.8 89.7l.4 .7M113.2 84.5l-.3 .1 1.3 .8 .2-.2M113.2 84.5l1.2 .7M113.2 84.5v.3M113.3 89.4v.6l.5 .3a.54 .54 0 0 1-.8 0 .54 .54 0 0 1 0-.7M113.8 90.5v.2M114.4 85.2v.1M114.5 88.7l.2 .1M114.7 89.1a.67 .67 0 0 1 1-.1 .67 .67 0 0 1-.1 1l-.3 .6a.7 .7 0 0 1-1 .4 .7 .7 0 0 1-.2-1zM114.7 90.2h.1M114.7 89.9l.3 .2M114.7 88.6v.2"/>
<path d="M114.8 83.6l-.4 .1 1.3 .8 .3-.3M114.8 83.6l1.2 .6M114.8 83.6v.3M115 90.1l-.1-.5-.3 .3 .1 .3M115 90.1l-.3 .1M115.2 88.3v.5M115.4 88.9a1.26 1.26 0 0 0-1.4 .6 1.26 1.26 0 0 0 .2 1.5l-3.7 2.1M115.7 89.7l.3 .2M116 84.2v.2M116 89.9l-.4 .1M116 89.9l-.5 .3M117 89.1l.5 .1-.4 .2z"/>
<path d="M118.7 87.6v.3M118.9 87.9l.7 .4M118.9 87.9v.1M119.1 81l.2 .4M119.1 81v.1M119.1 80.6v.4M119.3 90.5l.5 .1-.3 .1zM119.3 81.4h.1M119.5 80.2a.67 .67 0 0 0-.3 .8 .67 .67 0 0 0 .8 .4l.9-.1 .6-.5M119.6 87.2l-.8 .3 .1 .4M119.6 88.4a1.86 1.86 0 0 0-2.1-.3l-1.8 1.1M119.6 85.8v3l.4 .3h.8l.7 .4a.47 .47 0 0 1 .3 .4 .47 .47 0 0 1-.3 .5"/>
<path d="M119.6 80.1a.64 .64 0 0 0-.4 .8 .64 .64 0 0 0 .8 .4h.9l.6-.5M119.6 80.5l.1 .4 .6 .2 .7-.4M120.9 89l1 .6M120.9 89v.1M121 84.9v3.9l-.1 .2M121 87.2h.3a1.57 1.57 0 0 1 1.6 2.2l-.1 .1M121 80.1l.4 .2 .1 .5M121 80.5v.2M121.2 80.2h.1M121.2 80.2l.3 .6M121.5 90.4v.9M121.5 90.4l-10.2 5.8"/>
<path d="M121.5 91.3l-10.2 5.8M121.6 80.7a.92 .92 0 0 1-1.3 1l-1-.3M121.6 80.6a1.33 1.33 0 0 1-1.1 1.1 1.33 1.33 0 0 1-1.3-.5l-.1-.2M121.6 81a1.41 1.41 0 0 1-2.3 .4M121.8 89.9v.9l-.3 .5M121.8 90.5h.1M121.9 89.6v.9M122.3 84.2l-11.8 6.8a3.6 3.6 0 0 1-4.7-.8v-2.4M122.3 82.2l-11.8 6.8M122.3 82.2v2M122.8 89.5l-.9 .1M122.8 90.5h-.9"/>
<path d="M122.8 89.5v1M123.1 81.1v2.1l-.8 1M123.1 88.8v1.1l-.3 .6M204.9 85.3v.8M209.9 87.4v10.7l-29.9 17.3M209.9 87.4l-29.9 17.3M209.9 87.4l-.7-.4-30 17.3M222.7 94.8v10.7l-29.9 17.3M222.7 94.8l-29.9 17.3M222.7 94.8l-.7-.4-29.9 17.3M159.4 116.8l-39.3-22.7-59.9 34.6M159.4 116.8v.9l-59.9 34.5"/>
<path d="M159.4 116.8l-59.9 34.6M179.2 104.3v10.6l.8 .5M179.2 104.3l.8 .4M180 104.7v10.7M192.1 111.7v10.6l.7 .5M192.1 111.7l.7 .4M192.8 112.1v10.7M45.5 138.1v43.6l.7 .4M45.5 138.1l.7 .4M46.2 138.5v43.6M60.2 129.5l-14.7 8.6M60.2 128.7v.8"/>
<path d="M60.2 128.7l39.3 22.7M60.2 129.5l39.3 22.7M61 130l-14.8 8.5M167.1 137.6v.9l37.8 21.8M167.1 137.6l37.8 21.8M167.1 137.6l30-17.3 37.7 21.8M98.8 151.8l-52.6 30.3M99.5 151.4v.8M174.2 143.2l-.8-.4-59.9 34.6M174.2 143.2l-59.9 34.6M174.2 143.2v43.6l-59.9 34.6M204.9 159.4v.9"/>
<path d="M234.8 142.1v.9l-29.9 17.3M234.8 142.1l-29.9 17.3M113.5 177.4v43.6l.8 .4M113.5 177.4l.8 .4M114.3 177.8v43.6M120.9 173.1l-.8-.4-59.9 34.6M179.2 177.9v10.7l.8 .5M179.2 177.9l.8 .5M180 178.4v10.7M209.9 161.1v10.6l-29.9 17.4M209.9 161.1l-29.9 17.3M209.9 161.1l-.7-.4-30 17.2"/>
<path d="M222.7 168.5l-.7-.4-29.9 17.2M222.7 168.5v10.7l-29.9 17.3M222.7 168.5l-29.9 17.3M159.4 195.4h.1M159.4 195.4l-59.9 34.5M159.4 195.4v.9l-59.9 34.5M192.1 185.3v10.7l.7 .5M192.1 185.3l.7 .5M192.8 185.8v10.7M60.2 207.3l39.3 22.6M60.2 207.3v.8l39.3 22.7M167.1 214.3v.9l37.8 21.8"/>
<path d="M167.1 214.3l37.8 21.8M167.1 214.3l30-17.3 37.7 21.8M234.8 218.8v.9l-29.9 17.3M234.8 218.8l-29.9 17.3M99.5 229.9v.9M204.9 236.1v.9"/>
<circle cx="74.8" cy="35.5" r=".24"/>
<circle cx="75.6" cy="31.6" r=".24"/>
<circle cx="77.9" cy="32.9" r=".24"/>
<circle cx="83.4" cy="27" r=".24"/>
<circle cx="85.8" cy="28.4" r=".24"/>
<circle cx="109.3" cy="51" r=".25"/>
<circle cx="111.7" cy="52.3" r=".25"/>
<circle cx="117.2" cy="46.4" r=".25"/>
<circle cx="119.5" cy="47.8" r=".24"/>
<circle cx="79.5" cy="65.2" r=".13"/>
<circle cx="85.8" cy="71.1" r=".22"/>
<circle cx="86.8" cy="74.3" r=".29"/>
<circle cx="89.8" cy="79" r=".18"/>
<circle cx="90.6" cy="79.3" r=".13"/>
<circle cx="90.7" cy="73.8" r=".2"/>
<circle cx="91.5" cy="73.8" r=".15"/>
<circle cx="92.2" cy="77.9" r=".12"/>
<circle cx="95.4" cy="76.5" r=".19"/>
<circle cx="96.5" cy="76.4" r=".09"/>
<circle cx="111.7" cy="95.1" r=".23"/>
<circle cx="112" cy="90.3" r=".12"/>
<circle cx="113.3" cy="85.6" r=".09"/>
</g>
<path d="M90.6 151.3l-14.4-8.3M99.1 168.6v-16.6M109.8 184.7v16.6" fill="none" stroke="#000" stroke-width=".31" stroke-dasharray="6.3 1.3 1.3 1.3 1.3 1.3" stroke-dashoffset="1.2"/>
<path d="M201 191.7v24.8" fill="none" stroke="#000" stroke-width=".31" stroke-dasharray="6.3 1.3 1.3 1.3 1.3 1.3" stroke-dashoffset="3.5"/>
<path d="M201 99.1v-15.3M194.6 154.3v15.2" fill="none" stroke="#000" stroke-width=".31" stroke-dasharray="6.3 1.3 1.3 1.3 1.3 1.3" stroke-dashoffset="1.9"/>
<path d="M207.4 158.8v18.1" fill="none" stroke="#000" stroke-width=".31" stroke-dasharray="6.3 1.3 1.3 1.3 1.3 1.3" stroke-dashoffset=".5"/>
<path d="M201 118v21.9" fill="none" stroke="#000" stroke-width=".31" stroke-dasharray="6.3 1.3 1.3 1.3 1.3 1.3" stroke-dashoffset="5"/>
<path d="M118.4 145.1l61.2-35.3M131.2 152.5l61.2-35.3" fill="none" stroke="#000" stroke-width=".31" stroke-dasharray="6.3 1.3 1.3 1.3 1.3 1.3" stroke-dashoffset="-.4"/>
<path d="M194.6 89.6v-9.5" fill="none" stroke="#000" stroke-width=".31" stroke-dasharray="6.3 1.3 1.3 1.3 1.3 1.3" stroke-dashoffset="4.8"/>
<path d="M194.6 62v-16.2" fill="none" stroke="#000" stroke-width=".31" stroke-dasharray="6.3 1.3 1.3 1.3 1.3 1.3" stroke-dashoffset="1.4"/>
<path d="M194.6 34.3v-3.3M99.1 80.3v-1.1" fill="none" stroke="#000" stroke-width=".31" stroke-dasharray="6.3 1.3 1.3 1.3 1.3 1.3"/>
<path d="M207.4 97v-12.3" fill="none" stroke="#000" stroke-width=".31" stroke-dasharray="6.3 1.3 1.3 1.3 1.3 1.3" stroke-dashoffset="3.3"/>
<path d="M207.4 69.4v-31" fill="none" stroke="#000" stroke-width=".31" stroke-dasharray="6.3 1.3 1.3 1.3 1.3 1.3" stroke-dashoffset=".4"/>
<path d="M99.1 128.9v-46.9" fill="none" stroke="#000" stroke-width=".31" stroke-dasharray="6.3 1.3 1.3 1.3 1.3 1.3" stroke-dashoffset="-1.2"/>
<path d="M99.1 71.4v-10.8" fill="none" stroke="#000" stroke-width=".31" stroke-dasharray="6.3 1.3 1.3 1.3 1.3 1.3" stroke-dashoffset="4.1"/>
<g fill="none" stroke="#000" stroke-width=".31">
<path d="M89 29.5l2.9-1.7 .4 1zM106.8 22.4l-17.8 7.1M221 106.5l3.4 .1-.2 1zM221 106.5l40.9 7.4M230.1 139.4l3.1-1.2 .3 1zM261.6 132.4l-31.5 7M123.3 216.3l2.3 2.4-.9 .5zM123.3 216.3l17.9 25M255.8 207.4h168.8v43.9h-168.8zM255.8 214.7h168.8M281.7 207.4v43.9M328.5 207.4v43.9"/>
<path d="M403.1 207.4v43.9M86 222.2l-1.2 3.1-.9-.5zM86 222.2l-13.8 23.2M255.8 222h168.8M255.8 229.3h168.8M255.8 236.7h168.8M255.8 244h168.8"/>
<circle cx="111" cy="20.8" r="4.5"/>
<circle cx="266.4" cy="114.7" r="4.5"/>
<circle cx="266" cy="131.4" r="4.5"/>
<circle cx="69.9" cy="249.2" r="4.5"/>
<circle cx="143.8" cy="244.9" r="4.5"/>
</g>
<g fill="none" stroke="#c0c0c0" stroke-width=".31">
<path d="M7.2 6h417.5v267.2h-417.5zM205.1 257.3h30.8M235.9 251.4v21.8M282.3 251.4v21.8M322.6 251.4v11M352.3 251.4v11M424.7 251.4h-219.6v21.7M223.2 262.8l10.2-1.9v7.9l-10.2-2.2zM235.9 262.4h188.8M355.5 262.4v10.8M380.3 262.4v10.8M399.5 262.4v10.8"/>
<path d="M412.3 262.4v10.8"/>
<circle cx="214.9" cy="264.8" r="3.9"/>
<circle cx="214.9" cy="264.8" r="2.52"/>
</g>
<path d="M214.9 258.3v13.1" fill="none" stroke="#c0c0c0" stroke-width=".31" stroke-dasharray="15.2 1.3 1.3 1.3" stroke-dashoffset="10.6" stroke-linecap="butt"/>
<path d="M208.9 264.8h12.1" fill="none" stroke="#c0c0c0" stroke-width=".31" stroke-dasharray="15.2 1.3 1.3 1.3" stroke-dashoffset="11.1" stroke-linecap="butt"/>
<path d="M222.2 264.8h12.4" fill="none" stroke="#c0c0c0" stroke-width=".31" stroke-dasharray="15.2 1.3 1.3 1.3" stroke-dashoffset="10.9" stroke-linecap="butt"/>
<path d="M230.1 139.4l3.1-1.2 .3 1zM221 106.5l3.4 .1-.2 1zM86 222.2l-1.2 3.1-.9-.5zM123.3 216.3l2.3 2.4-.9 .5zM89 29.5l2.9-1.7 .4 1z" fill="#000"/>
<g font-size="8.5">
<text x="403.2" y="272.6">B</text>
<text x="415.9" y="272.6">B</text>
</g>
<g font-size="4.2">
<text x="109.8" y="22.2">1</text>
<text x="265.2" y="116.2">5</text>
<text x="264.9" y="132.9">4</text>
<text x="259.7" y="212.5">ITEM NO.</text>
<text x="291" y="212.5">PART NUMBER</text>
<text x="352.6" y="212.5">DESCRIPTION</text>
<text x="409.3" y="212.5">QTY.</text>
<text x="267.6" y="219.9">1</text>
<text x="298.1" y="219.9">110000</text>
<text x="354.2" y="219.9">VP Elevator</text>
<text x="412.7" y="219.9">1</text>
<text x="267.6" y="226.8">2</text>
<text x="298.1" y="226.8">120000</text>
<text x="355.7" y="226.8">Body Wall</text>
<text x="412.7" y="226.8">2</text>
<text x="267.6" y="234.1">3</text>
<text x="298.1" y="234.1">130000</text>
<text x="354.9" y="234.1">Body Plate</text>
<text x="412.7" y="234.1">2</text>
<text x="267.6" y="241.5">4</text>
<text x="298.1" y="241.5">140000</text>
<text x="355.3" y="241.5">shelf plate</text>
<text x="412.7" y="241.5">3</text>
<text x="68.7" y="250.7">3</text>
<text x="142.7" y="246.4">2</text>
<text x="267.6" y="249.2">5</text>
<text x="298.1" y="249.2">150000</text>
<text x="356.6" y="249.2">shelf wall</text>
<text x="412.7" y="249.2">6</text>
<text x="362.6" y="260.3">Collection Rover(Exploded)</text>
<text x="250.4" y="270.4">2/4/2026</text>
<text x="303.9" y="270.4">Antony Chen</text>
</g>
<text font-size="3.8" x="21.6" y="276.3">SOLIDWORKS Educational Product. For Instructional Use Only.</text>
<g font-size="3.4">
<text x="283.1" y="255">MATERIAL:</text>
<text x="323.4" y="255">PART #:</text>
<text x="353.8" y="255">TITLE:</text>
<text x="238.3" y="265.8">DATE:</text>
<text x="283.6" y="265.8">DRAWN BY:</text>
<text x="358" y="268.8">SHEET 1 OF 1</text>
<text x="382.1" y="268.8">SCALE: 1:9</text>
<text x="403.3" y="265.2">REV</text>
<text x="415.4" y="265.2">SIZE</text>
</g>
<g font-size="2.5">
<text x="207.8" y="253.8">INTERPRET DRAWING</text>
<text x="207.8" y="256.7">PER ASME Y14.5 2009</text>
</g>
</svg>
